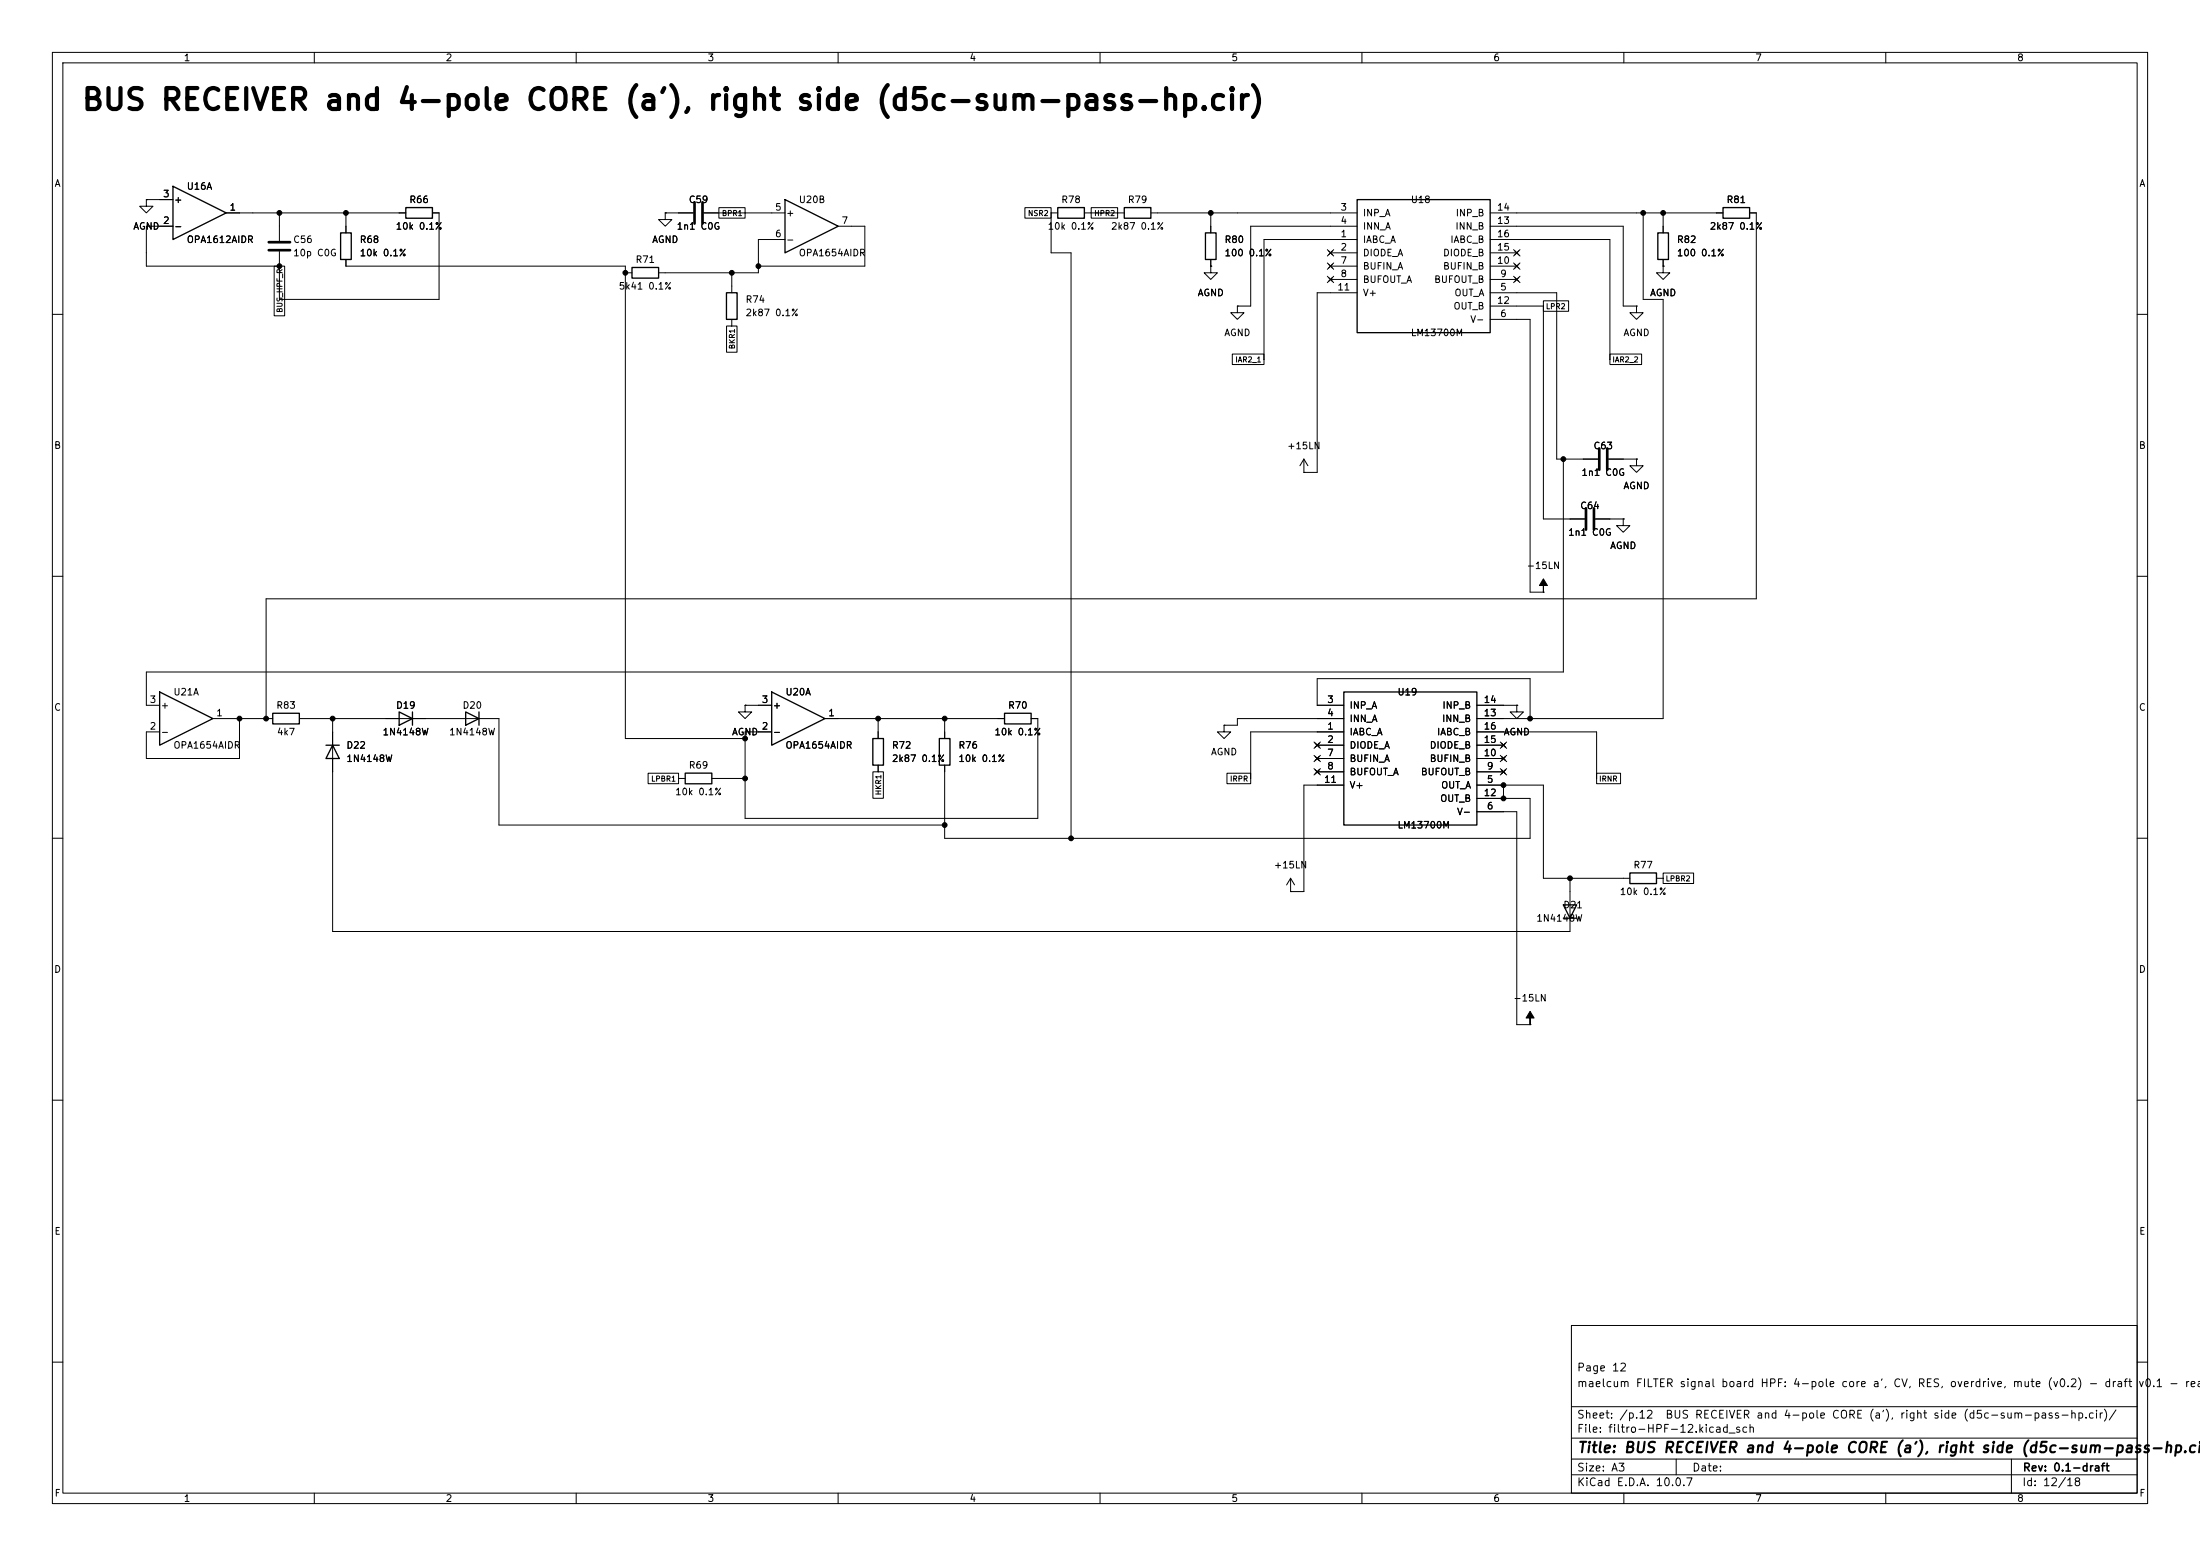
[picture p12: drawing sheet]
<svg xmlns="http://www.w3.org/2000/svg" width="420mm" height="297mm" viewBox="0 0 420 297" stroke-linecap="round" stroke-linejoin="round" font-family="sans-serif">
<g fill="none" stroke="#000" stroke-width=".19">
<path d="M10 10h400v277h-400zM12 12h396v273h-396zM60 10v2M110 10v2M160 10v2M210 10v2M260 10v2M310 10v2M360 10v2M27.9 38.1v1.3h1.3l-1.3 1.2-1.2-1.2h1.2M27.9 38.1h.1M27.9 38.1h5.1"/>
<path d="M137.2 39.6h5v2h-5zM195.7 39.6h5v2h-5zM208.3 39.6h5.1v2h-5.1zM33 43.2h-5.1v7.6h25.4M43.2 40.6h34.3M52.3 50.8h2v9.5h-2zM53.3 40.6v5.4M66 40.6v3.9M66 49.5v1.3h53.4v90.2h22.8M82.5 40.6h1.3v16.6h-30.5v-9.2M119.4 52.1h1.2M127 40.6v1.3h1.3l-1.3 1.3-1.3-1.3h1.3"/>
<path d="M127 40.6h.1M127 40.6h5.3M134.4 40.6h15.5M139.7 52.1v3.8M149.9 45.7h-5.1v6.4h-19.1M160 43.2h5.1v7.6h-20.3M200.7 40.6h1.2M200.7 40.6v7.7h3.8v111.7M207 40.6h7.6M219.7 40.6h39.4M231.1 50.8v1.3h1.3l-1.3 1.2-1.2-1.2h1.2M231.1 50.8h.1"/>
<path d="M231.1 40.6v3.9M231.1 49.5v1.3M236.2 58.4v1.3h1.3l-1.3 1.3-1.3-1.3h1.3M236.2 58.4h.1M253.4 47.7l1.2 1.2M253.4 50.2l1.2 1.2M253.4 52.7l1.2 1.2M254 48.3h5.1M254 50.8h5.1M254 53.3h5.1M254.6 47.7l-1.2 1.2M254.6 50.2l-1.2 1.2"/>
<path d="M254.6 52.7l-1.2 1.2M259.1 45.7h-17.8v22.9M259.1 43.2h-20.3v15.2h-2.6M259.1 55.9h-7.6v34.3h-2.6M284.5 40.6h44.4M284.5 45.7h22.8v22.9M284.5 48.3h5.1M284.5 43.2h25.4v15.2h2.5M284.5 55.9h12.7v31.7h7.9M284.5 50.8h5.1M284.5 53.3h5.1M284.5 58.4h10.1"/>
<path d="M289 52.7l1.2 1.2M289 50.2l1.2 1.2M289 47.7l1.2 1.2M290.2 52.7l-1.2 1.2M290.2 50.2l-1.2 1.2M290.2 47.7l-1.2 1.2M294.6 57.4h4.9v2h-4.9zM294.6 58.4v40.7h7.9M312.4 58.4v1.3h1.3l-1.3 1.3-1.3-1.3h1.3M312.4 58.4h.1M313.7 40.6v16.6h3.8v80h-35.6M317.5 50.8v1.3h1.3l-1.3 1.2-1.3-1.2h1.3"/>
<path d="M317.5 50.8h.1M317.5 40.6v3.9M317.5 49.5v1.3M334 40.6h1.3v73.7h-284.5v22.9M10 60h2M138.7 62.2h2v5h-2zM139.7 61v1.2M235.2 67.6h6.1v2h-6.1zM284.5 61h7.6v52h2.5M307.3 67.6h6.1v2h-6.1zM408 60h2M248.9 90.2h.1"/>
<path d="M248.9 87.6l-.7 1.3M248.9 87.6l.8 1.3M248.9 87.6v2.6M298.4 87.6v40.7h-270.5v6.3h2.6M304.5 99.1h5.4M307.1 87.6h5.3M309.9 99.1v1.2h1.2l-1.2 1.3-1.3-1.3h1.3M309.9 99.1h.1M312.4 87.6v1.3h1.3l-1.3 1.3-1.3-1.3h1.3M312.4 87.6h.1M10 110h2M294.6 113h.1"/>
<path d="M408 110h2M40.6 137.2h11.5M45.7 137.2v7.6h-17.8v-5.1h2.6M57.1 137.2h38.1v20.3h85.1M63.5 137.2v40.6h236.2v-10.2M142.2 134.6v1.3h1.3l-1.3 1.3-1.2-1.3h1.2M142.2 134.6h.1M142.2 134.6h5.1M157.5 137.2h34.3M167.6 137.2v3.8M180.3 137.2v3.8M196.8 137.2h1.3v19h-55.9v-16.5h5.1"/>
<path d="M233.7 138.4v1.3h1.2l-1.2 1.3-1.3-1.3h1.3M233.7 138.4h.1M256.5 137.2h-20.3v1.2h-2.5M256.5 139.7h-17.7v8.9M256.5 134.6h-5v-5.1h40.6v7.7M281.9 139.7h22.9v8.9M281.9 134.6h7.7M289.6 134.6v1.3h1.2l-1.2 1.3-1.3-1.3h1.3M289.6 134.6h.1M10 160h2M123.7 147.6h5.8v2h-5.8zM129.5 148.6h1.3"/>
<path d="M135.9 148.6h6.3M166.6 147.3h2v5.1h-2zM167.6 146.1v1.2M180.3 146.1v13.9h111.8v-7.6h-10.2M234.2 147.6h4.6v2h-4.6zM250.9 141.6l1.2 1.2M250.9 144.2l1.2 1.2M250.9 146.7l1.2 1.2M251.5 142.2h5M251.5 144.8h5M251.5 147.3h5M252.1 141.6l-1.2 1.2"/>
<path d="M252.1 144.2l-1.2 1.2M252.1 146.7l-1.2 1.2M256.5 149.9h-7.6v20.3h-2.5M281.9 142.2h5.1M281.9 149.9h12.7v17.7h16.5M281.9 154.9h7.7v40.7h2.5M281.9 144.8h5.1M281.9 147.3h5.1M286.4 146.7l1.2 1.2M286.4 144.2l1.2 1.2M286.4 141.6l1.2 1.2M287 149.9v2.5"/>
<path d="M287.6 146.7l-1.2 1.2M287.6 144.2l-1.2 1.2M287.6 141.6l-1.2 1.2M304.8 147.6h4.6v2h-4.6zM408 160h2M246.4 170.2h.1M246.4 167.6l-.8 1.3M246.4 167.6l.7 1.3M246.4 167.6v2.6M316.2 167.6h1.3M317.5 166.6h5.8v2h-5.8zM292.1 195.6h.1"/>
<path d="M10 210h2M408 210h2M300 253h108v32h-108zM10 260h2M300 278.5h108M300 274.5h108M300 268.5h108M320 278.5v3M384 278.5v6.5M408 260h2M60 285v2M110 285v2"/>
<path d="M160 285v2M210 285v2M260 285v2M300 281.5h108M310 285v2M360 285v2"/>
</g>
<g fill="none" stroke="#000" stroke-width=".25">
<path d="M33 35.6l10.2 5-10.2 5.1zM77.5 39.6h5v2.1h-5zM149.9 38.1l10.1 5.1-10.1 5.1zM201.9 39.6h5.1v2.1h-5.1zM214.6 39.6h5.1v2.1h-5.1zM259.1 38.1h25.4v25.4h-25.4zM328.9 39.6h5.1v2.1h-5.1zM65 44.5h2.1v5h-2.1zM120.6 51.1h5.1v2h-5.1zM138.7 55.9h2v5.1h-2zM230.1 44.5h2.1v5h-2.1zM316.5 44.5h2v5h-2z"/>
<path d="M30.5 132.1l10.1 5.1-10.1 5zM52.1 136.1h5v2.1h-5zM76.2 135.9l2.5 1.3-2.5 1.2zM78.7 135.9v2.5M88.9 135.9l2.5 1.3-2.5 1.2zM91.4 135.9v2.5M147.3 132.1l10.2 5.1-10.2 5zM191.8 136.1h5v2.1h-5zM256.5 132.1h25.4v25.4h-25.4zM62.2 142.2h2.6M63.5 142.2l1.3 2.6h-2.6zM130.8 147.6h5.1v2h-5.1z"/>
<path d="M166.6 141h2.1v5.1h-2.1zM179.3 141h2.1v5.1h-2.1zM298.4 172.7h2.6l-1.3 2.6zM298.4 175.3h2.6M311.1 166.6h5.1v2.1h-5.1z"/>
</g>
<path d="M132.6 38.6v4.1M134.1 38.6v4.1M51.3 46.2h4.1M51.3 47.8h4.1M302.8 97v4.1M304.3 97v4.1M305.3 85.6v4.1M306.8 85.6v4.1" fill="none" stroke="#000" stroke-width=".51"/>
<g fill="#000" stroke="#000" stroke-width=".19">
<path d="M294.6 110.5l.8 1.3h-.8v1.2v-1.2h-.7zM292.1 193l.8 1.3h-.8v1.3v-1.3h-.8z"/>
<circle cx="53.3" cy="40.6" r=".46"/>
<circle cx="53.3" cy="50.8" r=".46"/>
<circle cx="66" cy="40.6" r=".46"/>
<circle cx="119.4" cy="52.1" r=".46"/>
<circle cx="139.7" cy="52.1" r=".46"/>
<circle cx="144.8" cy="50.8" r=".46"/>
<circle cx="231.1" cy="40.6" r=".46"/>
<circle cx="313.7" cy="40.6" r=".46"/>
<circle cx="317.5" cy="40.6" r=".46"/>
<circle cx="298.4" cy="87.6" r=".46"/>
<circle cx="45.7" cy="137.2" r=".46"/>
<circle cx="50.8" cy="137.2" r=".46"/>
<circle cx="63.5" cy="137.2" r=".46"/>
<circle cx="167.6" cy="137.2" r=".46"/>
<circle cx="180.3" cy="137.2" r=".46"/>
<circle cx="292.1" cy="137.2" r=".46"/>
<circle cx="142.2" cy="141" r=".46"/>
<circle cx="142.2" cy="148.6" r=".46"/>
<circle cx="180.3" cy="157.5" r=".46"/>
<circle cx="287" cy="152.4" r=".46"/>
<circle cx="287" cy="149.9" r=".46"/>
<circle cx="204.5" cy="160" r=".46"/>
<circle cx="299.7" cy="167.6" r=".46"/>
</g>
<text font-size="4" x="15.4" y="22">BUS RECEIVER and 4-pole CORE (a'), right side (d5c-sum-pass-hp.cir)</text>
<text font-size="2" x="301" y="277.8">Title: BUS RECEIVER and 4-pole CORE (a'), right side (d5c-sum-pass-hp.cir</text>
<g font-size="1.5">
<text x="300.9" y="262.1">Page 12</text>
<text x="300.9" y="265.1">maelcum FILTER signal board HPF: 4-pole core a', CV, RES, overdrive, mute (v0.2) - draft</text>
<text x="408.1" y="265.1">v0.1 - read</text>
<text x="300.9" y="273.8">File: filtro-HPF-12.kicad_sch</text>
<text x="300.9" y="271.1">Sheet: /p.12</text>
<text x="317.8" y="271.1">BUS RECEIVER and 4-pole CORE (a'), right side (d5c-sum-pass-hp.cir)/</text>
<text x="300.9" y="281.2">Size: A3</text>
<text x="322.9" y="281.2">Date:</text>
<text x="386" y="281.2">Rev: 0.1-draft</text>
<text x="300.9" y="284">KiCad E.D.A. 10.0.7</text>
<text x="385.9" y="284">Id: 12/18</text>
</g>
<g font-size="1.3">
<text x="35" y="12">1</text>
<text x="85" y="12">2</text>
<text x="135" y="12">3</text>
<text x="185" y="12">4</text>
<text x="235" y="12">5</text>
<text x="285" y="12">6</text>
<text x="335" y="12">7</text>
<text x="385" y="12">8</text>
<text x="10.3" y="36">A</text>
<text x="408.3" y="36">A</text>
<text x="31" y="38">3</text>
<text x="33.1" y="39.1">+</text>
<text x="35.5" y="36.5">U16A</text>
<text x="43.7" y="40.5">1</text>
<text x="78" y="39.1">R66</text>
<text x="131.4" y="39.1">C59</text>
<text x="147.9" y="40.5">5</text>
<text x="150" y="41.6">+</text>
<text x="152.4" y="39.1">U20B</text>
<text x="202.5" y="39.1">R78</text>
<text x="215.2" y="39.1">R79</text>
<text x="255.8" y="40.5">3</text>
<text x="260.1" y="41.6">INP_A</text>
<text x="269.2" y="39.1">U18</text>
<text x="277.8" y="41.6">INP_B</text>
<text x="285.7" y="40.5">14</text>
<text x="329.5" y="39.1">R81</text>
<text x="25.3" y="44.1">AGND</text>
<text x="31" y="43">2</text>
<text x="33.1" y="44.1">-</text>
<text x="35.5" y="46.7">OPA1612AIDR</text>
<text x="55.9" y="46.7">C56</text>
<text x="68.6" y="46.7">R68</text>
<text x="75.4" y="44.1">10k 0.1%</text>
<text x="124.4" y="46.7">AGND</text>
<text x="129.1" y="44.1">1n1 C0G</text>
<text x="147.9" y="45.6">6</text>
<text x="150" y="46.7">-</text>
<text x="160.6" y="43">7</text>
<text x="199.9" y="44.1">10k 0.1%</text>
<text x="212" y="44.1">2k87 0.1%</text>
<text x="233.7" y="46.7">R80</text>
<text x="255.8" y="45.6">1</text>
<text x="255.8" y="43">4</text>
<text x="260.1" y="46.7">IABC_A</text>
<text x="260.1" y="44.1">INN_A</text>
<text x="276.8" y="46.7">IABC_B</text>
<text x="277.7" y="44.1">INN_B</text>
<text x="285.7" y="43">13</text>
<text x="285.7" y="45.6">16</text>
<text x="320" y="46.7">R82</text>
<text x="326.3" y="44.1">2k87 0.1%</text>
<text x="55.9" y="49.2">10p C0G</text>
<text x="68.6" y="49.2">10k 0.1%</text>
<text x="121.2" y="50.5">R71</text>
<text x="152.4" y="49.2">OPA1654AIDR</text>
<text x="233.7" y="49.2">100 0.1%</text>
<text x="255.8" y="48.1">2</text>
<text x="255.8" y="50.7">7</text>
<text x="255.8" y="53.2">8</text>
<text x="260.1" y="49.2">DIODE_A</text>
<text x="260.1" y="51.8">BUFIN_A</text>
<text x="275.4" y="51.8">BUFIN_B</text>
<text x="275.4" y="49.2">DIODE_B</text>
<text x="285.7" y="50.7">10</text>
<text x="285.7" y="48.1">15</text>
<text x="286.3" y="53.2">9</text>
<text x="320" y="49.2">100 0.1%</text>
<text x="118" y="55.6">5k41 0.1%</text>
<text x="142.2" y="58.1">R74</text>
<text x="228.5" y="56.8">AGND</text>
<text x="255.2" y="55.7">11</text>
<text x="260.1" y="54.3">BUFOUT_A</text>
<text x="260.1" y="56.8">V+</text>
<text x="273.7" y="54.3">BUFOUT_B</text>
<text x="277.4" y="59.4">OUT_B</text>
<text x="277.6" y="56.8">OUT_A</text>
<text x="285.7" y="58.3">12</text>
<text x="286.3" y="55.7">5</text>
<text x="314.9" y="56.8">AGND</text>
<text x="142.2" y="60.7">2k87 0.1%</text>
<text x="233.6" y="64.5">AGND</text>
<text x="269.2" y="64.5">LM13700M</text>
<text x="280.6" y="61.9">V-</text>
<text x="286.3" y="60.8">6</text>
<text x="309.8" y="64.5">AGND</text>
<text x="10.2" y="86">B</text>
<text x="245.6" y="86.1">+15LN</text>
<text x="304.1" y="86.1">C63</text>
<text x="408.2" y="86">B</text>
<text x="301.8" y="91.1">1n1 C0G</text>
<text x="309.8" y="93.7">AGND</text>
<text x="301.6" y="97.5">C64</text>
<text x="299.3" y="102.6">1n1 C0G</text>
<text x="307.3" y="105.1">AGND</text>
<text x="291.3" y="108.9">-15LN</text>
<text x="10.2" y="136">C</text>
<text x="28.5" y="134.5">3</text>
<text x="30.6" y="135.6">+</text>
<text x="33" y="133">U21A</text>
<text x="41.2" y="137">1</text>
<text x="52.6" y="135.6">R83</text>
<text x="75.5" y="135.6">D19</text>
<text x="88.2" y="135.6">D20</text>
<text x="145.3" y="134.5">3</text>
<text x="147.4" y="135.6">+</text>
<text x="149.8" y="133">U20A</text>
<text x="158" y="137">1</text>
<text x="192.3" y="135.6">R70</text>
<text x="253.3" y="134.5">3</text>
<text x="253.3" y="137">4</text>
<text x="257.5" y="135.6">INP_A</text>
<text x="266.7" y="133">U19</text>
<text x="275.3" y="135.6">INP_B</text>
<text x="283.1" y="137">13</text>
<text x="283.1" y="134.5">14</text>
<text x="408.2" y="136">C</text>
<text x="28.5" y="139.6">2</text>
<text x="30.6" y="140.7">-</text>
<text x="33" y="143.2">OPA1654AIDR</text>
<text x="52.8" y="140.7">4k7</text>
<text x="66" y="143.2">D22</text>
<text x="72.9" y="140.7">1N4148W</text>
<text x="85.6" y="140.7">1N4148W</text>
<text x="139.6" y="140.7">AGND</text>
<text x="145.3" y="139.6">2</text>
<text x="147.4" y="140.7">-</text>
<text x="149.8" y="143.2">OPA1654AIDR</text>
<text x="170.2" y="143.2">R72</text>
<text x="182.9" y="143.2">R76</text>
<text x="189.7" y="140.7">10k 0.1%</text>
<text x="253.3" y="139.6">1</text>
<text x="253.3" y="142.1">2</text>
<text x="257.5" y="140.7">IABC_A</text>
<text x="257.5" y="143.2">DIODE_A</text>
<text x="257.5" y="138.1">INN_A</text>
<text x="272.8" y="143.2">DIODE_B</text>
<text x="274.2" y="140.7">IABC_B</text>
<text x="275.2" y="138.1">INN_B</text>
<text x="283.1" y="142.1">15</text>
<text x="283.1" y="139.6">16</text>
<text x="287" y="140.7">AGND</text>
<text x="66" y="145.7">1N4148W</text>
<text x="131.4" y="147">R69</text>
<text x="170.2" y="145.7">2k87 0.1%</text>
<text x="182.9" y="145.7">10k 0.1%</text>
<text x="231.1" y="144.5">AGND</text>
<text x="252.7" y="149.7">11</text>
<text x="253.3" y="144.6">7</text>
<text x="253.3" y="147.2">8</text>
<text x="257.5" y="145.7">BUFIN_A</text>
<text x="257.5" y="148.3">BUFOUT_A</text>
<text x="271.1" y="148.3">BUFOUT_B</text>
<text x="272.8" y="145.7">BUFIN_B</text>
<text x="283.1" y="144.6">10</text>
<text x="283.7" y="149.7">5</text>
<text x="283.7" y="147.2">9</text>
<text x="128.8" y="152.1">10k 0.1%</text>
<text x="257.5" y="150.8">V+</text>
<text x="274.8" y="153.4">OUT_B</text>
<text x="275" y="150.8">OUT_A</text>
<text x="278" y="155.9">V-</text>
<text x="283.1" y="152.3">12</text>
<text x="283.7" y="154.8">6</text>
<text x="266.7" y="158.4">LM13700M</text>
<text x="243.1" y="166.1">+15LN</text>
<text x="311.7" y="166.1">R77</text>
<text x="298.3" y="173.7">D21</text>
<text x="309.1" y="171.1">10k 0.1%</text>
<text x="293.2" y="176.2">1N4148W</text>
<text x="10.2" y="186">D</text>
<text x="408.2" y="186">D</text>
<text x="288.8" y="191.5">-15LN</text>
<text x="10.3" y="236">E</text>
<text x="408.3" y="236">E</text>
<text x="10.3" y="286">F</text>
<text x="35" y="287">1</text>
<text x="85" y="287">2</text>
<text x="135" y="287">3</text>
<text x="185" y="287">4</text>
<text x="235" y="287">5</text>
<text x="285" y="287">6</text>
<text x="335" y="287">7</text>
<text x="385" y="287">8</text>
<text x="408.3" y="286">F</text>
</g>
<g font-size="1">
<text x="137.7" y="41.5">BPR1</text>
<text x="196.1" y="41.5">NSR2</text>
<text x="208.8" y="41.5">HPR2</text>
<text x="54.2" y="59.8" transform="rotate(-90 54.2 59.8)">BUS_HPF_R</text>
<text x="295" y="59.2">LPR2</text>
<text x="140.5" y="66.8" transform="rotate(-90 140.5 66.8)">BKR1</text>
<text x="235.7" y="69.4">IAR2_1</text>
<text x="307.7" y="69.4">IAR2_2</text>
<text x="124.2" y="149.4">LPBR1</text>
<text x="234.7" y="149.4">IRPR</text>
<text x="305.2" y="149.4">IRNR</text>
<text x="168.5" y="151.9" transform="rotate(-90 168.5 151.9)">HKR1</text>
<text x="317.9" y="168.5">LPBR2</text>
</g>
</svg>
